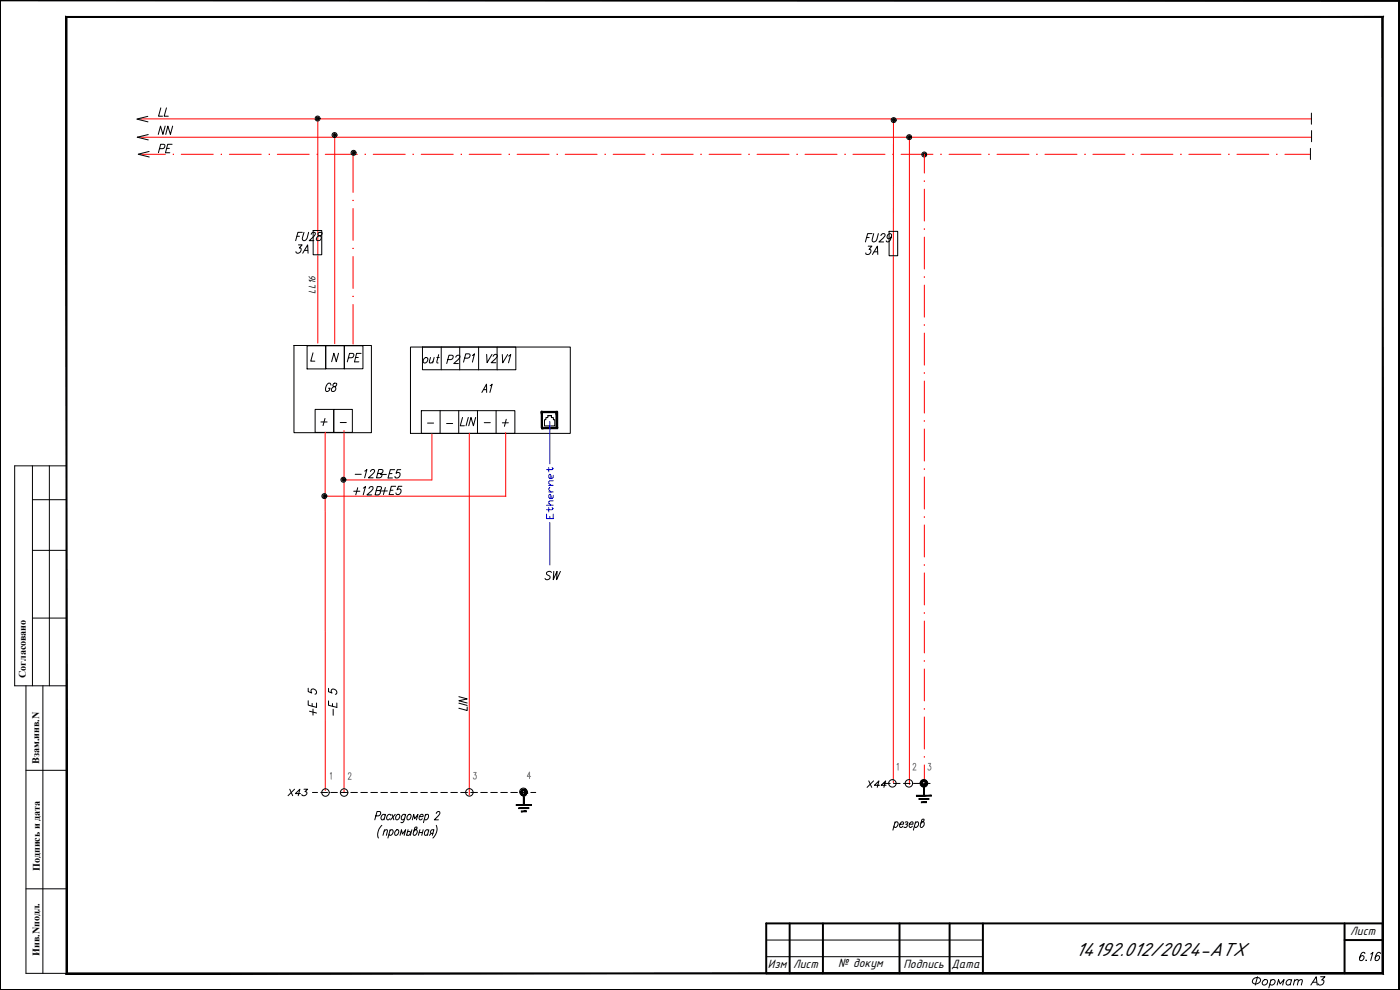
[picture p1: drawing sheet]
<svg xmlns="http://www.w3.org/2000/svg" width="420mm" height="297mm" viewBox="0 0 420 297" stroke-linecap="round" stroke-linejoin="round" font-family="sans-serif">
<!-- layer: 0 -->
<g fill="#000" stroke="#000" stroke-width=".3">
<path d="M0 .2h419.8zM0 .2h419.9z"/>
<path d="M419.8 .2v296.7zM419.9 .2v296.8z"/>
<path d="M156.4 237.4l.2 .2-.3 .2zM156.3 237.8h.3v-.2zM156.3 237.8h.3l-.2 .3zM156.6 237.8l-.2 .3 .2-.1zM156.4 238.1l.2-.1-.1 .4zM156.6 238l-.1 .4 .3-.2zM156.5 238.4l.3-.2v.4zM156.8 238.2v.4l.2-.3zM157 238.3l.2 .4-.4-.1zM157 238.3l.2 .4v-.3zM157.2 238.4l.4 .2-.4 .1zM157.2 238.4l.4 .2-.2-.3zM157.4 238.3l.4 .1-.2 .2zM157.4 238.3l.4 .1-.2-.2zM157.6 238.2l.4-.1-.2 .3zM157.7 238l-.1 .2 .4-.1zM157.7 238l.4-.2-.1 .3zM157.8 237.8l-.1 .2 .4-.2zM158 237.4l.1 .4h-.3zM157.7 237.6l.1 .2 .2-.4zM157.8 237.1l.2 .3-.3 .2zM157.8 237.1l-.2 .2 .1 .3zM157.6 236.9l.2 .2-.2 .2zM157.6 236.9l-.2 .3 .2 .1zM157.2 236.9h.4l-.2 .3zM157.2 236.9v.3h.2zM156.8 236.9h.4v.3zM156.8 236.9l.2 .3h.2zM156.5 237.1l.3-.2 .2 .3zM156.5 237.1l.3 .2 .2-.1zM156.5 237.1l.3 .2-.4 .1zM156.4 237.4l.2 .2 .2-.3z"/>
<path d="M275 238.6v.3l4.5-.3zM275 238.9l4.5-.3v.3z"/>
<path d="M275.8 239.6v.2l3-.2zM275.8 239.8l3-.2v.2z"/>
<path d="M276.4 234.7l.3 .1-.3 .2zM276.4 235h.3v-.2zM276.4 235h.3l-.3 .4zM276.7 235l-.3 .4 .3-.2zM276.4 235.4l.3-.2-.1 .5zM276.7 235.2l-.1 .5 .3-.3zM276.6 235.7l.3-.3v.4zM276.9 235.4v.4l.2-.2zM277.1 235.6l.2 .3-.4-.1zM277.1 235.6l.2 .3v-.3zM277.3 235.6l.3 .2-.3 .1zM277.3 235.6l.3 .2zM277.5 235.6l.4 .1-.3 .1zM277.5 235.6l.4 .1-.2-.3zM277.7 235.4h.4l-.2 .3zM277.8 235.2l-.1 .2h.4zM277.8 235.2l.4-.2-.1 .4zM277.9 235l-.1 .2 .4-.2zM278.1 234.7l.1 .3h-.3zM277.8 234.8l.1 .2 .2-.3zM277.9 234.4l.2 .3-.3 .1zM277.9 234.4l-.2 .2 .1 .2zM277.6 234.2l.3 .2-.2 .2zM277.6 234.2l-.1 .3 .2 .1zM277.3 234.1l.3 .1-.1 .3zM277.3 234.1v.3l.2 .1zM276.9 234.2l.4-.1v.3zM276.9 234.2l.2 .3 .2-.1zM276.6 234.4l.3-.2 .2 .3zM276.6 234.4l.3 .2 .2-.1zM276.6 234.4l.3 .2-.5 .1zM276.4 234.7l.5-.1z"/>
<path d="M277.2 235.7v3h.3zM277.2 235.7h.3v3z"/>
<path d="M154.9 241.4v.3l4.6-.3zM154.9 241.7l4.6-.3v.3z"/>
<path d="M155.7 242.3v.3l3-.3zM155.7 242.6l3-.3v.3z"/>
<path d="M156.5 243.3v.3l1.4-.3zM156.5 243.6l1.4-.3v.3z"/>
<path d="M157.1 238.5v3h.3zM157.1 238.5h.3v3z"/>
<path d="M276.5 240.6v.2l1.5-.2zM276.5 240.8l1.5-.2v.2z"/>
<path d="M.1 .2l-.1 296.8zM0 .2v296.8z"/>
<path d="M19.8 4.9v287.3l.3-.3zM19.8 4.9l.3 .3v286.7zM19.8 4.9l.3 .3 395-.3zM20.1 5.2l395-.3-.3 .3zM415.1 4.9l-.3 .3 .3 287zM414.8 5.2l.3 287-.3-.3zM19.8 292.2h395.3l-.3-.3zM19.8 292.2l.3-.3h394.7z"/>
<path d="M.1 296.9l419.8 .1zM.1 296.9l419.8 .1z"/>
</g>
<path d="M230 277.1h185v14.9h-185zM237 277.1v14.9M247 277.1v14.9M270 277.1v14.9M285 277.1v14.9M295 277.1v14.9M403.5 277.1v14.9M403.5 282.1h11.5" fill="none" stroke="#000" stroke-width=".59"/>
<path d="M230 282.1h65M230 287h65M230 292h65" fill="none" stroke="#000" stroke-width=".3"/>
<!-- layer: 0 -->
<g fill="none" stroke="#000" stroke-width=".3">
<path d="M393.6 33.9v3.4M393.6 39.2v3.3M393.3 44.5v3.4M93.9 105.9l-.6 2.5h1.2M101.6 106l-.7 2.5-.7-2.5-.7 2.5M123.2 104.1h48v25.9h-48zM126.8 104.1h28v6.8h-28zM9.7 139.8v66M14.8 139.8v66M19.9 139.8h-15.5v66h15.5M96.3 126.6h1.9M97.5 125.5l-.6 2.2"/>
<path d="M126.4 123.2h28.1v6.8h-28.1zM132.1 123.1v6.9M148.9 123.2v6.8M150.7 126.9h1.9M151.9 125.8l-.5 2.1M164.5 124.7h1v.6h.6v.6h.4v1.9h-3.1v-1.9h.4v-.6h.6v-.6h1.1M9.7 149.9h10.2M9.7 165.1h10.2M9.7 185.4h10.2M20 188.8v38.9M7.8 205.8v86.2h12.2M12.9 205.8v86.2"/>
<path d="M7.8 231.1h12.2M93.8 237.8h1.5M96.3 237.8h2M99.3 237.8h2M102.3 237.8h2M105.3 237.8h2M108.3 237.8h2M111.3 237.8h2M114.3 237.8h2M117.3 237.8h2M120.3 237.8h2M123.3 237.8h2"/>
<path d="M126.3 237.8h2M129.3 237.8h2M132.3 237.8h2M135.3 237.8h2M138.3 237.8h2M141.3 237.8h2M144.3 237.8h2M147.3 237.8h2M150.3 237.8h2M153.3 237.8h2M156.3 237.8h2M159.3 237.8h1.5"/>
<path d="M268.1 235.1h2M271.1 235.1h2M274.2 235.1h1.9M277.2 235.1h1.9M7.8 266.7h12.2M409.6 286.1v-.2l-.5-.2a2.26 2.26 0 0 0-1 2.4 .81 .81 0 0 0 1.1-.3 .81 .81 0 0 0-.3-1.1l-.7 .3-.1 .4M410 288l-.1 .1h.2M411.4 286.2l.6-.5-.6 2.5M414.3 286.1l-.1-.2-.4-.2a2.1 2.1 0 0 0-1 2.4 .81 .81 0 0 0 1.1-.3 .81 .81 0 0 0-.4-1.1l-.6 .3-.2 .4"/>
</g>
<g fill="none" stroke="#f00" stroke-width=".3">
<path d="M41.6 35.7h352M95.4 35.4v67.5M268.1 36.2v198.6M41.2 41.2h352.4M42 46.3h7.6M54.4 46.3h9.6M68.8 46.3h9.6M83.2 46.3h9.6M97.6 46.3h9.6M100.5 40.7v62.4M106 45.8v11.9M112 46.3h9.6"/>
<path d="M126.4 46.3h9.6M140.8 46.3h9.6M155.2 46.3h9.6M169.6 46.3h9.6M184 46.3h9.6M198.4 46.3h9.6M212.8 46.3h9.6M227.2 46.3h9.6M241.6 46.3h9.6M256 46.3h9.6M270.4 46.3h9.6M272.9 40.8v194.6"/>
<path d="M277.4 46.3v5.6M277.4 56.8v9.5M284.8 46.3h9.6M299.2 46.3h9.6M313.6 46.3h9.6M328 46.3h9.6M342.4 46.3h9.6M356.8 46.3h9.6M371.2 46.3h9.6M385.6 46.3h7.6M106 62.6v9.5M106 76.9v9.7"/>
<path d="M277.4 71.1v9.6M106 91.3v11.9M277.4 85.5v9.7M277.4 99.9v9.6M277.4 114.3v9.6M97.6 129.7v107.5M103.3 129.2v108.7M129.6 130v14M140.8 129.9v108.7M151.8 129.8v19.2M277.4 128.7v9.6M97.4 148.9h54.4"/>
<path d="M103 144h26.5M277.4 143.1v9.6M277.4 157.5v9.6M277.4 171.9v9.6M277.4 186.3v9.6M277.4 200.7v9.6M277.4 215.1v9.6M277.4 229.5v5.6"/>
</g>
<g fill="#f00" stroke="#f00" stroke-width=".3">
<path d="M80.8 46.2v.2z"/>
<path d="M109.5 46.3h.2z"/>
<path d="M196 46.2v.2z"/>
<path d="M239.1 46.3h.2z"/>
<path d="M253.5 46.3h.2z"/>
<path d="M282.3 46.3h.2z"/>
<path d="M296.7 46.3h.2z"/>
<path d="M325.5 46.3h.2z"/>
<path d="M354.4 46.2v.2z"/>
<path d="M277.3 227.1h.2z"/>
<path d="M277.3 212.7h.2z"/>
<path d="M277.3 198.3h.2z"/>
<path d="M277.3 183.9h.2z"/>
<path d="M277.3 169.5h.2z"/>
<path d="M277.3 155.1h.2z"/>
<path d="M277.3 140.7h.2z"/>
<path d="M277.3 126.3h.2z"/>
<path d="M277.3 111.9h.2z"/>
<path d="M277.3 97.5h.2z"/>
<path d="M277.3 83.1h.2z"/>
<path d="M105.9 60.1h.1z"/>
<circle cx="66.4" cy="46.3" r=".07"/>
<circle cx="95.2" cy="46.3" r=".07"/>
<circle cx="124" cy="46.3" r=".07"/>
<circle cx="138.4" cy="46.3" r=".07"/>
<circle cx="152.8" cy="46.3" r=".07"/>
<circle cx="167.2" cy="46.3" r=".07"/>
<circle cx="181.6" cy="46.3" r=".07"/>
<circle cx="210.4" cy="46.3" r=".07"/>
<circle cx="224.8" cy="46.3" r=".07"/>
<circle cx="268" cy="46.3" r=".07"/>
<circle cx="311.2" cy="46.3" r=".07"/>
<circle cx="340" cy="46.3" r=".07"/>
<circle cx="368.8" cy="46.3" r=".07"/>
<circle cx="383.2" cy="46.3" r=".07"/>
<circle cx="277.4" cy="68.7" r=".07"/>
<circle cx="277.4" cy="54.3" r=".07"/>
<circle cx="106" cy="88.9" r=".07"/>
<circle cx="106" cy="74.5" r=".07"/>
</g>
<!-- layer: SYMS -->
<g fill="none" stroke="#000" stroke-width=".3">
<path d="M41.1 35.8l3.3 .8M44.4 34.9l-3.3 .8M41.2 41.2l3.3 .8M41.5 46.3l3.3 .8M44.5 40.4l-3.3 .8M44.7 45.5l-3.2 .8M88.2 103.7h23.3v26.1h-23.3zM92.2 103.7h5.5v7h-5.5zM97.7 103.7h5.6v6.9h-5.6zM144.6 117.8l1.4-2.5v2.5M145.1 116.9h.9M147.1 115.7l.6-.4-.7 2.5"/>
<path d="M94.6 122.8h5.6v6.9h-5.6zM100.2 122.8h5.5v6.9h-5.5zM106.2 147.4h1.8M107.4 146.3l-.6 2.2M109.1 146.5l.6-.5-.7 2.5M110.7 146.6l.6-.6 .6 .2v.5l-.4 .6-1.4 1.2h1.4M92.5 210.3v1.3l2.5 .6v-1.3M92.5 206.5v1l1.1 .4-.1-.1a.65 .65 0 0 1 .2-1.1 .87 .87 0 0 1 1.1 .4 .87 .87 0 0 1-.3 1.2M92.9 213.4l2.1 .5M93.7 211.1v.8M93.9 212.8v1.8M98.6 210.3v1.3l2.5 .6v-1.3"/>
<path d="M98.6 206.5v1l1.1 .4a.72 .72 0 0 1-.1-1.1 .72 .72 0 0 1 1.1 .2 .8 .8 0 0 1 .1 1.3h-.2M99.8 211.1v.8M100 212.8v1.8M112.8 244.8l1.1-.1 .3-.4v-.7l-1-.1-.7 2.5M114.6 247.6a3.6 3.6 0 0 0-1 3.8M115.3 249.5l.5-.6 .4 .2-.2 1.5M115.4 248.9l-.5 1.7M115.6 244.7l-.1-.3a.95 .95 0 0 0-1 .5 .95 .95 0 0 0 .1 1.1l.7-.4M115.7 244.3l-.5 1.7M117 249.3l.4-.4a.88 .88 0 0 1 .6 1.1 .88 .88 0 0 1-1 .6l-.2-.3M117.1 248.9l-.7 2.5M117.3 244.7l-.1-.3a.94 .94 0 0 0-1.1 .5 .94 .94 0 0 0 .2 1.1l.7-.4"/>
<path d="M117.6 244.3l.6 1.7M118.6 244.3l-1.4 1.7M119 249.1l.1-.2a.88 .88 0 0 1 .6 1.1 .88 .88 0 0 1-1 .6l-.3-.7zM119.2 244.4l.5-.1a.93 .93 0 0 1 .1 1.1 .93 .93 0 0 1-1 .5v-.9zM120.1 250.6l.4-1.7 .3 1.4 1-1.4-.5 1.7M121.7 244.7l-.2-.3a.93 .93 0 0 0-1 .5 .93 .93 0 0 0 .2 1.1l.7-.4M121.8 244.3l-.7 2.3-.4 .2-.4-.1M122.3 249.7a.53 .53 0 0 1 .8-.1 .53 .53 0 0 1-.1 .8l-.4 .2h-.3l-.3-.2M122.5 248.9l-.5 1.7M122.6 244.4l.5-.1a.93 .93 0 0 1 .1 1.1 .93 .93 0 0 1-1 .5v-.9zM123.6 248.9l-.5 1.7M123.7 246l.5-1.7 .3 1.3 .9-1.3-.4 1.7"/>
<path d="M124.7 248.9a.88 .88 0 0 1 .5 1.1 .88 .88 0 0 1-1 .6l-.2-.5 .5-1.7 .6-.3-.1 .6-.8 .6M125.8 249.8h1M125.9 245h1v-.6a.94 .94 0 0 0-1 .5 .94 .94 0 0 0 .1 1.1l.7-.4M126 248.9l-.4 1.7M127 248.9l-.4 1.7M127.6 244.7l.8-.4a.91 .91 0 0 1 .1 1.1 .91 .91 0 0 1-1 .5l-.1-.3M127.7 244.3l-.6 2.5M128.6 249.3l-.1-.2a.93 .93 0 0 0-1 .4 .93 .93 0 0 0 .1 1.1l.8-.3M128.7 248.9l-.4 1.7M129.4 250l-.5 .6M129.9 250h-.5l-.2-.5 .5-.6h.5l-.4 1.7M130.9 244.1a.53 .53 0 0 1 .6-.6 .53 .53 0 0 1 .5 .7l-1.7 1.8h1.3"/>
<path d="M130.9 247.6a3.4 3.4 0 0 1-1 3.8M268.5 247l.5-.4a.88 .88 0 0 1 .5 1 .88 .88 0 0 1-.9 .7l-.3-.4M268.6 246.6l-.6 2.5M270 247.3h1.1v-.6a.93 .93 0 0 0-1 .5 .93 .93 0 0 0 .2 1.1l.7-.4M271.7 246.7h.8l-.2 .5-.5 .1M272.1 247.3l.2 .5-.2 .3h-.8M272.9 247.3h1.1v-.6a.85 .85 0 0 0-1 .5 .85 .85 0 0 0 .3 1.1l.5-.4M274.7 247l.5-.4a.84 .84 0 0 1 .4 1 .84 .84 0 0 1-1 .5l-.2-.2M274.8 246.6l-.7 2.5M276.9 246.6h.2a.93 .93 0 0 1 .2 1.1 .93 .93 0 0 1-1 .4l.3-2.1 .6-.2v.6l-.8 .6"/>
<circle cx="95.3" cy="35.6" r=".74"/>
<circle cx="95.3" cy="35.6" r=".44"/>
<circle cx="95.3" cy="35.6" r=".23"/>
<circle cx="268.2" cy="36" r=".74"/>
<circle cx="268.2" cy="36" r=".44"/>
<circle cx="268.2" cy="36" r=".23"/>
<circle cx="100.4" cy="40.5" r=".74"/>
<circle cx="100.4" cy="40.5" r=".44"/>
<circle cx="100.4" cy="40.5" r=".23"/>
<circle cx="106.1" cy="45.9" r=".74"/>
<circle cx="106.1" cy="45.9" r=".44"/>
<circle cx="106.1" cy="45.9" r=".23"/>
<circle cx="272.9" cy="41.2" r=".74"/>
<circle cx="272.9" cy="41.2" r=".44"/>
<circle cx="272.9" cy="41.2" r=".23"/>
<circle cx="277.4" cy="46.4" r=".74"/>
<circle cx="277.4" cy="46.4" r=".44"/>
<circle cx="277.4" cy="46.4" r=".23"/>
<circle cx="97.3" cy="148.9" r=".74"/>
<circle cx="97.3" cy="148.9" r=".44"/>
<circle cx="97.3" cy="148.9" r=".23"/>
<circle cx="103.1" cy="143.9" r=".74"/>
<circle cx="103.1" cy="143.9" r=".44"/>
<circle cx="103.1" cy="143.9" r=".23"/>
<circle cx="97.7" cy="237.8" r="1.12"/>
<circle cx="103.3" cy="237.8" r="1.12"/>
<circle cx="140.9" cy="237.8" r="1.12"/>
<circle cx="157.1" cy="237.6" r="1.12"/>
<circle cx="267.8" cy="235" r="1.12"/>
<circle cx="272.8" cy="235" r="1.12"/>
<circle cx="277.3" cy="235" r="1.12"/>
</g>
<!-- layer: LOC -->
<path d="M99.1 232.2l.3-.4v2M104.5 232.3l.1-.3a.51 .51 0 0 1 .8 .1 .51 .51 0 0 1-.2 .8l-.7 .9h.9M142.2 231.8h.7l-.4 .7a.56 .56 0 0 1 .5 .8 .56 .56 0 0 1-1 .1M159.3 232.9h-1.1l.7-1.3v2M269.2 229.4l.3-.3v2M274 229.5l.3-.4 .5 .1v.6l-.8 1.2h.9M278.6 229.1h.7l-.4 .7a.58 .58 0 0 1 .5 .8 .58 .58 0 0 1-.9 .3v-.2" fill="none" stroke="#808080" stroke-width=".3"/>
<path d="M94 69.2h2.6v7.2h-2.6zM266.8 69.4h2.6v7.3h-2.6z" fill="none" stroke="#000" stroke-width=".3"/>
<g fill="#000" stroke="#000" stroke-width=".3">
<path d="M162.4 123.5l.4 4.8v-4.8zM162.4 123.5l.4 4.8h-.4z"/>
<path d="M162.5 123.8h4.8v-.4zM162.5 123.4h4.8l-4.8 .4z"/>
<path d="M166.9 123.6l.4 4.8v-4.8zM166.9 123.6l.4 4.8h-.4z"/>
<path d="M162.6 128.6h4.7v-.4zM162.6 128.2h4.7l-4.7 .4z"/>
<path d="M166.9 123.6l.4 4.8v-4.8zM166.9 123.6l.4 4.8h-.4z"/>
<circle cx="162.6" cy="123.5" r=".16"/>
<circle cx="167.1" cy="123.6" r=".16"/>
</g>
<g fill="none" stroke="#00f" stroke-width=".3">
<path d="M165 126.5v12.7M164 154.2v1.4h2v-1.4M164 151.6h2M164.7 140.3v1.3M164.7 152.3v1.3M164.7 147.6h1.3M164.7 145.6h1.3M165 146.2l-.3 .4v.3l.7 .7M165 154.9v.7M165 156.8v12.7M165.7 152.3l.3 .3-.3 .3h-1.7M165.7 140.3l.3 .3-.3 .3h-1.7"/>
<path d="M166 150.3h-1l-.3 .3v.3l.7 .7M166 148.6v.7l-.3 .3h-.7l-.3-.3v-.7l.3-.3 .4 .3v1M166 144.3h-1l-.3 .3v.3l.7 .7M166 142.6v.7l-.3 .3h-.7l-.3-.3v-.7l.3-.3 .4 .3v1"/>
</g>
<!-- layer: G -->
<path d="M0 .1h419.9v296.9h-419.9z" fill="none" stroke="#000" stroke-width=".3"/>
<text font-size="7.1" x="374.6" y="297.7">Формат А3</text>
<g font-size="6.2">
<text x="162.3" y="175.3">SW</text>
<text x="322.7" y="287">14192.012/2024-АТХ</text>
</g>
<g font-size="5.7">
<text x="46.2" y="36">LL</text>
<text x="46.2" y="41.6">NN</text>
<text x="46.2" y="46.9">PE</text>
<text x="87.5" y="73.4">FU28</text>
<text x="87.5" y="77.3">3А</text>
<text x="258.6" y="73.7">FU29</text>
<text x="258.6" y="77.6">3А</text>
<text x="103" y="109.7">PE</text>
<text x="125.9" y="110.1">out</text>
<text x="133" y="110.4">P2</text>
<text x="137.9" y="109.7">P1</text>
<text x="145" y="110.1">V2</text>
<text x="149.6" y="110.1">V1</text>
<text x="96.3" y="118.5">G8</text>
<text x="136.9" y="129.1">LIN</text>
<text x="105.5" y="144.6">-12В</text>
<text x="112.9" y="144.6">-E5</text>
<text x="113.2" y="149.6">+E5</text>
<text x="141.1" y="214.5" transform="rotate(-90 141.1 214.5)">LIN</text>
</g>
<g font-size="4.9">
<text x="85.4" y="239.9">X43</text>
<text x="258.9" y="237.4">X44</text>
</g>
<g font-size="4">
<text x="405.2" y="280.7">Лист</text>
<text x="230.4" y="290.6">Изм</text>
<text x="238" y="290.6">Лист</text>
<text x="251.5" y="290.2">№ докум</text>
<text x="271.1" y="290.6">Подпись</text>
<text x="285.5" y="290.4">Дата</text>
</g>
<text font-size="3.2" x="94.7" y="88.1" transform="rotate(-90 94.7 88.1)">LL16</text>
<g font-size="3">
<text x="7.7" y="203.4" transform="rotate(-90 7.7 203.4)">Согласовано</text>
<text x="11.8" y="229.2" transform="rotate(-90 11.8 229.2)">Взам.инв.N</text>
<text x="12" y="261.4" transform="rotate(-90 12 261.4)">Подпись и дата</text>
<text x="11.8" y="286.8" transform="rotate(-90 11.8 286.8)">Инв.Nподл.</text>
</g>
<g font-size="2.6">
<text x="100.9" y="128.1">-</text>
<text x="127" y="128.1">-</text>
<text x="132.6" y="128.4">-</text>
<text x="143.9" y="128.1">-</text>
</g>
</svg>
